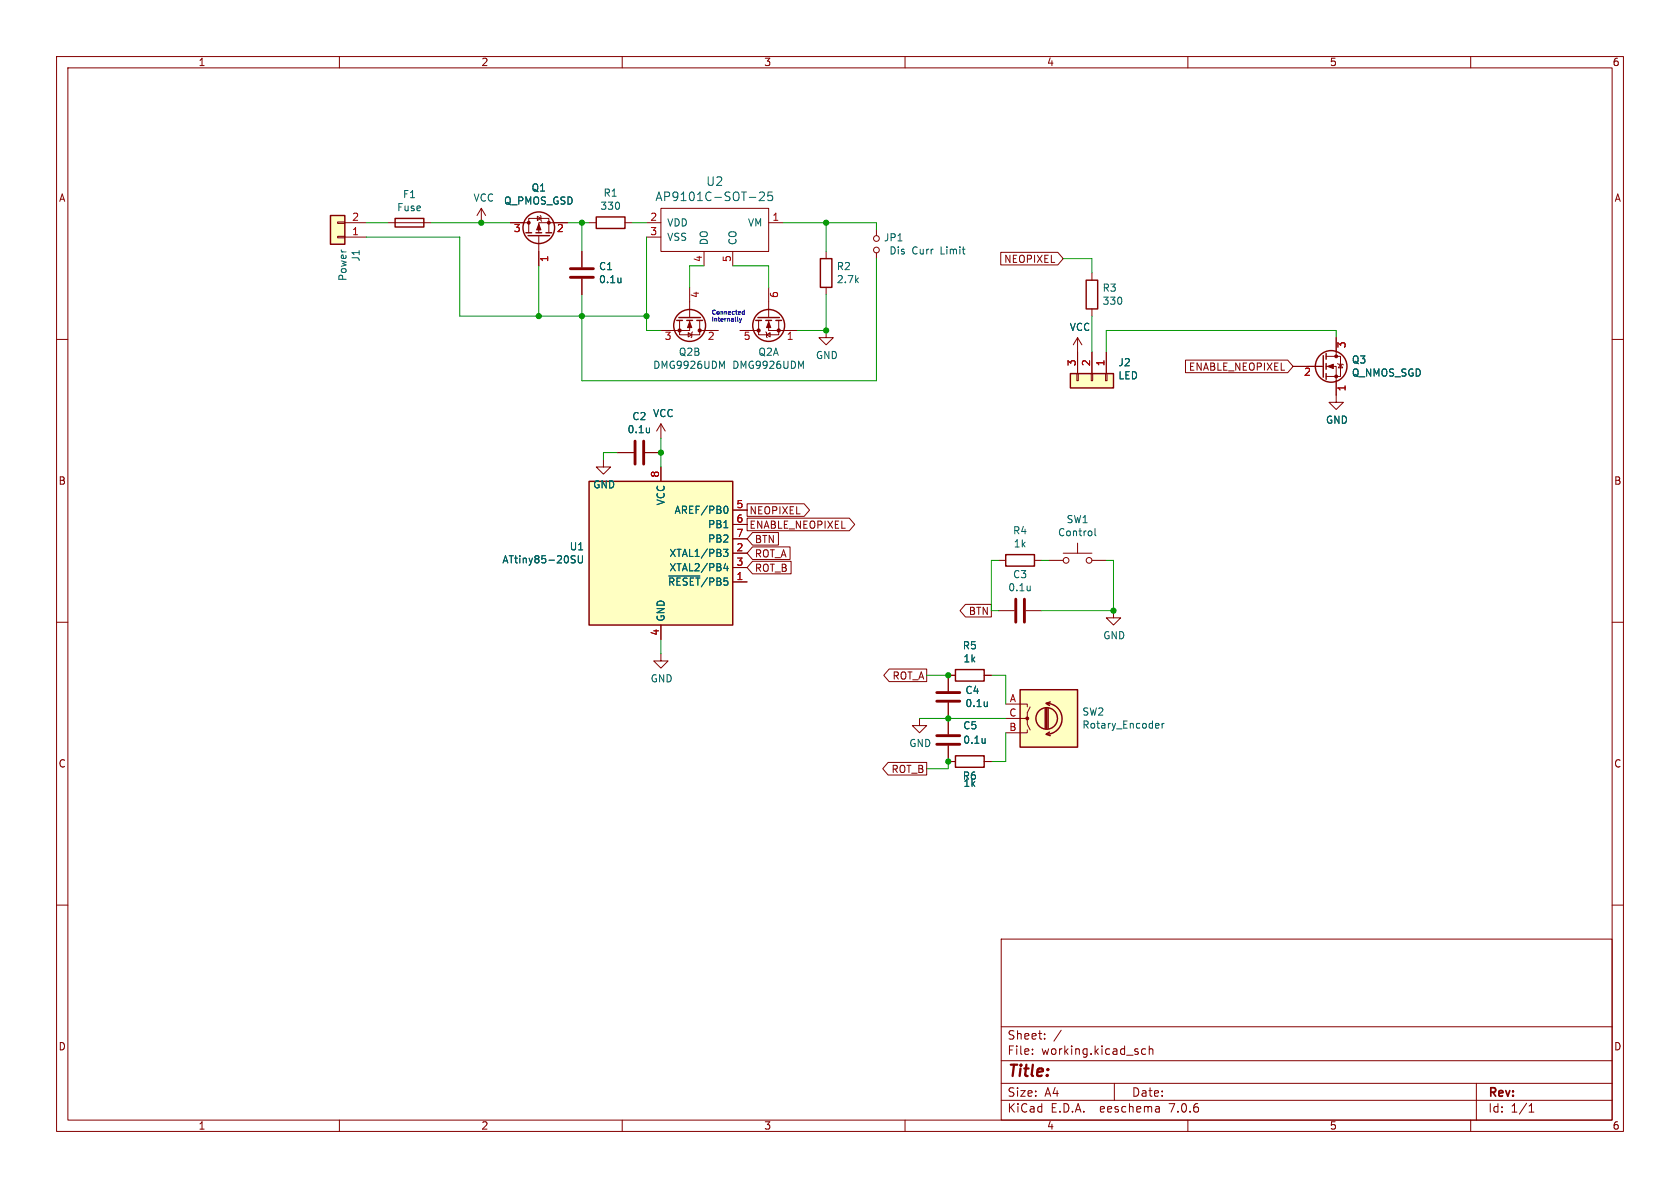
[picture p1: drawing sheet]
<svg xmlns="http://www.w3.org/2000/svg" width="297mm" height="210mm" viewBox="0 0 297 210" stroke-linecap="round" stroke-linejoin="round" font-family="sans-serif">
<g fill="none" stroke="#840000" stroke-width=".18">
<path d="M10 10h277v190h-277zM12 12h273v186h-273zM60 10v2M110 10v2M160 10v2M210 10v2M260 10v2M59.7 39.2h1.3v.3h-1.3zM61 39.4h3.8M68.6 39.4h7.6M85.1 36.8l-.8 1.3M85.1 36.8v2.6"/>
<path d="M85.1 36.8l.8 1.3M90.2 39.4h3.3M95 38.2l.6 .4-.6 .4zM95.5 38.1l.1 .1v.8l.2 .1M100.3 39.4h-5.1v1.7M104.1 39.4h1.3M110.5 39.4h1.3M114.3 39.4h2.5M116.8 36.8h19.1v7.7h-19.1zM135.9 39.4h2.5M10 60h2M59.7 41.8h1.3v.2h-1.3z"/>
<path d="M61 41.9h3.8M93.5 41.1v-2.5h3.5v2.5M95.2 41.7v5.3M102.9 44.5v2.7M102.9 49.3v2.8M114.3 41.9h2.5M120.1 56.6v2.6h3.6v-.8M121.7 58.8l.6 .4-.6 .4zM121.9 56.6v1.8h-5.1M121.9 50.8v5.3M122.4 58.7l-.1 .1v.8l-.1 .1M123.7 58.4h3.3"/>
<path d="M123.7 56.6v1.8M124.5 44.5v2.5M129.5 44.5v2.5M130.8 58.4h3.3M134.1 56.6v1.8M135.4 58.7l.1 .1v.8l.1 .1M135.5 59.2l.6-.4v.8zM135.9 50.8v5.3M135.9 56.6v1.8h5.1M137.7 56.6v2.6h-3.6v-.8M146 58.4v1.3h1.3l-1.3 1.3-1.2-1.3h1.2M146 44.5v1.2"/>
<path d="M146 50.8v1.3M154.9 40.6v1.1M154.9 44.7v1M176.9 44.6h10.1l1 1.1-1 1.1h-10.1zM190.5 59.7v6.3M190.5 59.7l-.8 1.3M190.5 59.7l.8 1.3M193 48.3v1.2M193 54.6v1.3M236.2 59.7v3.3M285 60h2M116.8 74.9l-.7 1.3"/>
<path d="M116.8 74.9v2.6M116.8 74.9l.8 1.3M190.4 66h.2v1.3h-.2zM192.9 66h.3v1.3h-.3zM193 62.2v3.8M195.5 66h.2v1.3h-.2zM195.6 62.2v3.8M209.6 63.7h18l1 1.1-1 1.1h-18zM228.6 64.8h5.3M234.4 64.8h1.8v6.3h1.3l-1.3 1.3-1.3-1.3h1.3M234.4 63h2.6v3.5h-2.6M236.5 64.3l.1 .1h.8l.1 .1"/>
<path d="M237 64.4l.4 .6h-.8zM106.7 81.3v1.3h1.2l-1.2 1.2-1.3-1.2h1.3M109.2 80h2.8M114 80h2.8M116.8 82.6v2.5M129.5 97.8h2.6M129.5 90.2h2.6M129.5 92.7h2.6M129.5 95.3h2.6M132.1 91.6h18.1l.9 1.1-.9 1.1h-18.1zM132.1 89.1h10.1l.9 1.1-.9 1.1h-10.1zM133 94.1h4.6v2.3h-4.6l-.9-1.1z"/>
<path d="M133 96.7h6.7v2.2h-6.7l-.9-1.1zM133 99.2h6.9v2.2h-6.9l-.9-1.1zM176.5 99.1h1.3M182.9 99.1h1.2M185.4 99.1h2.6M188 97.8h5M190.5 96v1.8M193 99.1h2.6M10 110h2M116.8 115.6v1.2h1.3l-1.3 1.3-1.2-1.3h1.2M116.8 110.5v2.5M129.5 102.9h2.6"/>
<path d="M129.5 100.3h2.6M157.2 118.3h6.6v2.2h-6.6l-1-1.1zM168.9 119.4h-1.3v2.8M170.7 106.8h4.6v2.3h-4.6l-1-1.1zM174 119.4h1.3M176.5 108h2.8M181.4 108h2.7M196.8 108v1.2h1.3l-1.3 1.3-1.2-1.3h1.2M285 110h2M157 134.8h6.8v2.2h-6.8l-.9-1.1zM162.6 127v1.3h1.2l-1.2 1.2-1.3-1.2h1.3M167.6 124.2v5.6"/>
<path d="M167.6 131.8v2.8h1.3M174 134.6h1.3M177.8 124.5h3.8v.5M177.8 127h3.8v1l.5 1M181.6 129v.5h-3.8M182.1 125l-.5 1v1h-.5M10 160h2M285 160h2M177 166h108v32h-108zM60 198v2M110 198v2M160 198v2"/>
<path d="M177 194.5h108M177 191.5h108M177 187.5h108M177 181.5h108M182.5 186.3v.1M182.5 185.5v.1M184.7 183.6v.1M184.7 182.8v.1M187.6 182.1l-1.3 2M197 191.5v3M202.5 185.5l-.4-.1-.3 .3v.4l.2 .2h.5M203.2 185.5l.2-.1 .3 .1 .1 .9"/>
<path d="M203.2 184.9v1.5M204.9 195.7l.1 .9M205 196.5l-.2 .1M205 196h-.2M210 198v2M260 198v2M261 191.5v6.5M270.3 196.6h.9M270.3 195.5l.4-.4v1.5"/>
<circle cx="154.9" cy="42.2" r=".51"/>
<circle cx="154.9" cy="44.2" r=".51"/>
<circle cx="188.5" cy="99.1" r=".51"/>
<circle cx="192.5" cy="99.1" r=".51"/>
</g>
<g fill="none" stroke="#840000" stroke-width=".25">
<path d="M58.4 38.1h2.6v5.1h-2.6zM69.8 38.6h5.1v1.5h-5.1zM105.4 38.4h5.1v2h-5.1zM93 41.1h1M93.3 41.7h3.9M94.7 41.1h1.1M96.5 41.1h1M119.6 56.6h1M120 56.1h3.8M121.4 56.6h1M123.2 56.6h1M133.6 56.6h1"/>
<path d="M134 56.1h3.8M135.4 56.6h1M137.2 56.6h1M145 45.7h2.1v5.1h-2.1zM192 49.5h2.1v5.1h-2.1zM189.2 66h7.6v2.6h-7.6zM233.9 62.9v3.8M234.4 62.5v1M234.4 64.3v1M234.4 66v1.1M104.1 85.1h25.4v25.4h-25.4zM177.8 98h5.1v2.1h-5.1z"/>
<path d="M168.9 118.4h5.1v2h-5.1zM168.9 133.6h5.1v2h-5.1zM180.3 121.9h10.2v10.2h-10.2zM184.8 125.2v3.6M185 124.3a2.73 2.73 0 0 1 2.8 2.8 2.73 2.73 0 0 1-2.8 2.7M185 125.2v3.6M185.3 125.2v3.6M185.5 129.4l-.6 .4 .8 .2M185.7 124.1l-.8 .2 .6 .4"/>
<circle cx="95.2" cy="40.3" r="2.79"/>
<circle cx="121.9" cy="57.5" r="2.82"/>
<circle cx="135.9" cy="57.5" r="2.82"/>
<circle cx="235.3" cy="64.8" r="2.79"/>
<circle cx="185" cy="127" r="1.9"/>
</g>
<path d="M100.8 49h4.1M100.8 47.5h4.1M112.3 78v4M113.8 78v4M179.6 105.9v4.1M181.1 105.9v4.1M165.6 124h4.1M165.6 122.4h4.1M165.6 131.6h4.1M165.6 130h4.1" fill="none" stroke="#840000" stroke-width=".51"/>
<g fill="none" stroke="#006464" stroke-width=".18">
<path d="M134.3 34.1l.6-.2 .2 .2v.3l-.9 1.1h.9M136.5 33.9h-.7l-.1 .8 .2-.2 .6 .1 .1 .2-.1 .5-.2 .2-.6-.2M109.8 49.1v.9M109.8 49.9h-.1M114.8 75.7v.8M114.8 76.4h.1M127.6 64.8l.5-.9v1.2M141.6 64.8l.4-.9v1.2M101.1 98.8l.5 .2 .1 .1-.1 .4h-.4M101.1 98.3h.6M102.2 98.2v1.1l.3 .2h.3l.2-.2v-1.1M127.9 97.1h.8l-.4 .5 .3 .1v.5l-.2 .2-.4-.1"/>
<path d="M128.1 89.5h.2a.68 .68 0 0 1 .4 .6 .68 .68 0 0 1-.4 .6h-.2M128.3 99.6l-.3 .9h.8M193.6 93.4v1.1l.2 .2M118.2 101.8h5.5M128.6 100.1v.8M182.1 103.6v.8M182.1 104.3v.1M174.2 130.5v.9M174.2 131.3h-.1M174.5 124.1v.8M174.5 124.8v.1M204.5 127.9h.3l.1 .3-.6 .1"/>
<path d="M204.8 128.7h-.3M205.4 127.9v.8M205.8 127.9l-.4 .2"/>
</g>
<g fill="#ffffc2" stroke="#ffffc2" stroke-width=".18">
<path d="M104.1 85.1h25.4v25.4h-25.4z"/>
<path d="M58.4 38.1h2.6v5.1h-2.6z"/>
<path d="M189.2 66h7.6v2.6h-7.6z"/>
<path d="M180.3 121.9h10.2v10.2h-10.2z"/>
</g>
<g fill="#840000" stroke="#840000" stroke-width=".18">
<path d="M234.7 64.8l1-.4v.8z"/>
<path d="M135.9 56.9l.4 1h-.8z"/>
<path d="M95.2 39.6l.4 1h-.7z"/>
<path d="M121.9 56.9l.4 1h-.8z"/>
<circle cx="236.2" cy="66.5" r=".25"/>
<circle cx="236.2" cy="63" r=".25"/>
<circle cx="137.7" cy="58.4" r=".28"/>
<circle cx="134.1" cy="58.4" r=".28"/>
<circle cx="97" cy="39.4" r=".25"/>
<circle cx="93.5" cy="39.4" r=".25"/>
<circle cx="120.1" cy="58.4" r=".28"/>
<circle cx="123.7" cy="58.4" r=".28"/>
<circle cx="181.6" cy="127" r=".25"/>
</g>
<path d="M130.4 56v.7l.1 .1M130.7 56.3l.2 .5M130.9 56.8l-.2 .3M131.1 56.3l-.2 .5M131.6 54.8v.8l-.3-.1-.1-.4h.4" fill="none" stroke="#0000c2" stroke-width=".18"/>
<g fill="none" stroke="#009600" stroke-width=".18">
<path d="M64.8 39.4h3.8M76.2 39.4h14M100.3 39.4h3.8M102.9 39.4v5.1M111.8 39.4h2.5M138.4 39.4h16.5v1.2M146 39.4v5.1M64.8 41.9h16.5v14h33M95.2 47v8.9M114.3 41.9v16.5h2.5M124.5 47h-2.6v3.8M129.5 47h6.4v3.8"/>
<path d="M146 52.1v6.3h-5M154.9 45.7v21.6h-52v-15.2M188 45.7h5v2.6M193 55.9v6.3M236.2 59.7v-1.3h-40.6v3.8M116.8 77.5v5.1M109.2 80h-2.5v1.3M176.5 99.1h-1.2v8.9h1.2M184.1 99.1h1.3M195.6 99.1h1.2v8.9h-12.7M116.8 113v2.6M163.8 119.4h3.8"/>
<path d="M175.3 119.4h2.5v5.1M162.6 127h15.2M167.6 134.6v1.3h-3.8M177.8 129.5v5.1h-2.5"/>
</g>
<g fill="#009600" stroke="#009600" stroke-width=".18">
<circle cx="116.8" cy="80" r=".46"/>
<circle cx="167.6" cy="127" r=".46"/>
<circle cx="167.6" cy="134.6" r=".46"/>
<circle cx="167.6" cy="119.4" r=".46"/>
<circle cx="146" cy="58.4" r=".46"/>
<circle cx="196.8" cy="108" r=".46"/>
<circle cx="102.9" cy="39.4" r=".46"/>
<circle cx="146" cy="39.4" r=".46"/>
<circle cx="114.3" cy="55.9" r=".46"/>
<circle cx="95.2" cy="55.9" r=".46"/>
<circle cx="102.9" cy="55.9" r=".46"/>
<circle cx="85.1" cy="39.4" r=".46"/>
</g>
<text font-size="2.8" fill="#840000" x="178" y="190.9">Title:</text>
<g font-size="2.1" fill="#006464">
<text x="115.8" y="35.8">AP9101C-SOT-25</text>
<text x="124.8" y="33.1">U2</text>
</g>
<g font-size="2.1" fill="#840000">
<text x="178" y="184">Sheet:</text>
<text x="178" y="186.7">File:</text>
<text x="184.1" y="186.7">working.kicad_sch</text>
<text x="178" y="196.9">KiCad</text>
<text x="178" y="194.1">Size:</text>
<text x="184.7" y="194.1">A4</text>
<text x="185.7" y="196.9">E.D.A.</text>
<text x="194.6" y="196.9">eeschema</text>
<text x="200" y="194.1">Date:</text>
<text x="207" y="196.9">7.0.6</text>
<text x="263" y="194.3">Rev:</text>
<text x="263" y="196.9">Id:</text>
<text x="267.1" y="196.9">1/1</text>
</g>
<g font-size="1.8" fill="#840000">
<text x="35" y="11.9">1</text>
<text x="85" y="11.9">2</text>
<text x="135" y="11.9">3</text>
<text x="185" y="11.9">4</text>
<text x="235" y="11.9">5</text>
<text x="285" y="11.9">6</text>
<text x="10.3" y="35.9">A</text>
<text x="285.3" y="35.9">A</text>
<text x="177.4" y="46.7">NEOPIXEL</text>
<text x="210.1" y="65.7">ENABLE_NEOPIXEL</text>
<text x="10.3" y="85.9">B</text>
<text x="285.3" y="85.9">B</text>
<text x="132.4" y="93.7">ENABLE_NEOPIXEL</text>
<text x="132.4" y="91.1">NEOPIXEL</text>
<text x="133.3" y="96.2">BTN</text>
<text x="133.3" y="98.7">ROT_A</text>
<text x="133.3" y="101.3">ROT_B</text>
<text x="171.2" y="108.9">BTN</text>
<text x="157.7" y="120.3">ROT_A</text>
<text x="10.3" y="135.9">C</text>
<text x="157.5" y="136.8">ROT_B</text>
<text x="285.3" y="135.9">C</text>
<text x="10.3" y="185.9">D</text>
<text x="285.3" y="185.9">D</text>
<text x="35" y="199.9">1</text>
<text x="85" y="199.9">2</text>
<text x="135" y="199.9">3</text>
<text x="185" y="199.9">4</text>
<text x="235" y="199.9">5</text>
<text x="285" y="199.9">6</text>
</g>
<g font-size="1.8" fill="#006464">
<text x="71.1" y="35.2">F1</text>
<text x="83.6" y="35.8">VCC</text>
<text x="93.9" y="34.1">Q1</text>
<text x="106.6" y="35">R1</text>
<text x="70.1" y="37.5">Fuse</text>
<text x="89" y="36.4">Q_PMOS_GSD</text>
<text x="106" y="37.3">330</text>
<text x="117.9" y="40.2">VDD</text>
<text x="132.1" y="40.2">VM</text>
<text x="63.8" y="46.3" transform="rotate(-90 63.8 46.3)">J1</text>
<text x="105.8" y="48">C1</text>
<text x="117.9" y="42.8">VSS</text>
<text x="125.3" y="43.4" transform="rotate(-90 125.3 43.4)">DO</text>
<text x="130.4" y="43.4" transform="rotate(-90 130.4 43.4)">CO</text>
<text x="147.8" y="48">R2</text>
<text x="156.2" y="42.9">JP1</text>
<text x="157.3" y="45.2">Dis</text>
<text x="161.4" y="45.2">Curr</text>
<text x="166.6" y="45.2">Limit</text>
<text x="61.5" y="49.8" transform="rotate(-90 61.5 49.8)">Power</text>
<text x="105.8" y="50.3">0.1u</text>
<text x="147.8" y="50.3">2.7k</text>
<text x="194.8" y="51.8">R3</text>
<text x="189" y="58.7">VCC</text>
<text x="194.8" y="54.1">330</text>
<text x="115.4" y="65.4">DMG9926UDM</text>
<text x="119.9" y="63.1">Q2B</text>
<text x="129.3" y="65.4">DMG9926UDM</text>
<text x="134" y="63.1">Q2A</text>
<text x="144.1" y="63.7">GND</text>
<text x="197.6" y="64.9">J2</text>
<text x="238.9" y="64.5">Q3</text>
<text x="197.6" y="67.3">LED</text>
<text x="238.9" y="66.8">Q_NMOS_SGD</text>
<text x="110.8" y="76.8">0.1u</text>
<text x="111.7" y="74.5">C2</text>
<text x="115.4" y="73.9">VCC</text>
<text x="234.3" y="75.1">GND</text>
<text x="104.8" y="86.5">GND</text>
<text x="117.7" y="89.4" transform="rotate(-90 117.7 89.4)">VCC</text>
<text x="119.2" y="91">AREF/PB0</text>
<text x="125.1" y="93.6">PB1</text>
<text x="179" y="94.7">R4</text>
<text x="187" y="95">Control</text>
<text x="188.5" y="92.7">SW1</text>
<text x="88.7" y="99.8">ATtiny85-20SU</text>
<text x="100.6" y="97.5">U1</text>
<text x="118.2" y="98.7">XTAL1/PB3</text>
<text x="118.2" y="101.2">XTAL2/PB4</text>
<text x="125.1" y="96.1">PB2</text>
<text x="179.1" y="97">1k</text>
<text x="118" y="103.7">~{RESET}/PB5</text>
<text x="178.2" y="104.7">0.1u</text>
<text x="179" y="102.4">C3</text>
<text x="117.7" y="110" transform="rotate(-90 117.7 110)">GND</text>
<text x="194.9" y="113.2">GND</text>
<text x="170.1" y="115">R5</text>
<text x="170.2" y="117.3">1k</text>
<text x="114.9" y="120.8">GND</text>
<text x="170.6" y="122.9">C4</text>
<text x="170.6" y="125.2">0.1u</text>
<text x="170.2" y="129.1">C5</text>
<text x="170.2" y="131.7">0.1u</text>
<text x="191.2" y="129">Rotary_Encoder</text>
<text x="191.2" y="126.7">SW2</text>
<text x="160.7" y="132.3">GND</text>
<text x="170.1" y="138">R6</text>
<text x="170.2" y="139.3">1k</text>
</g>
<g font-size="1.8" fill="#a90000">
<text x="62.2" y="41.7">1</text>
<text x="62.2" y="39.1">2</text>
<text x="90.7" y="41.4">3</text>
<text x="98.4" y="41.4">2</text>
<text x="114.9" y="39.1">2</text>
<text x="114.9" y="41.7">3</text>
<text x="136.5" y="39.1">1</text>
<text x="97.2" y="46.4" transform="rotate(-90 97.2 46.4)">1</text>
<text x="124.2" y="46.4" transform="rotate(-90 124.2 46.4)">4</text>
<text x="129.3" y="46.4" transform="rotate(-90 129.3 46.4)">5</text>
<text x="123.9" y="52.8" transform="rotate(-90 123.9 52.8)">4</text>
<text x="137.9" y="52.8" transform="rotate(-90 137.9 52.8)">6</text>
<text x="117.4" y="60.4">3</text>
<text x="125" y="60.4">2</text>
<text x="131.4" y="60.4">5</text>
<text x="139" y="60.4">1</text>
<text x="190.2" y="64.8" transform="rotate(-90 190.2 64.8)">3</text>
<text x="192.8" y="64.8" transform="rotate(-90 192.8 64.8)">2</text>
<text x="195.3" y="64.8" transform="rotate(-90 195.3 64.8)">1</text>
<text x="238.2" y="61.7" transform="rotate(-90 238.2 61.7)">3</text>
<text x="230.4" y="66.8">2</text>
<text x="238.2" y="69.3" transform="rotate(-90 238.2 69.3)">1</text>
<text x="116.6" y="84.5" transform="rotate(-90 116.6 84.5)">8</text>
<text x="130.1" y="89.9">5</text>
<text x="130.1" y="92.5">6</text>
<text x="130.1" y="95">7</text>
<text x="130.1" y="97.5">2</text>
<text x="130.1" y="100.1">3</text>
<text x="130.1" y="102.6">1</text>
<text x="116.6" y="112.5" transform="rotate(-90 116.6 112.5)">4</text>
<text x="178.4" y="124.2">A</text>
<text x="178.3" y="129.3">B</text>
<text x="178.3" y="126.7">C</text>
</g>
<g font-size="1.1" fill="#0000c2">
<text x="125.7" y="55.7">Connected</text>
<text x="125.7" y="56.9">Internally</text>
</g>
</svg>
